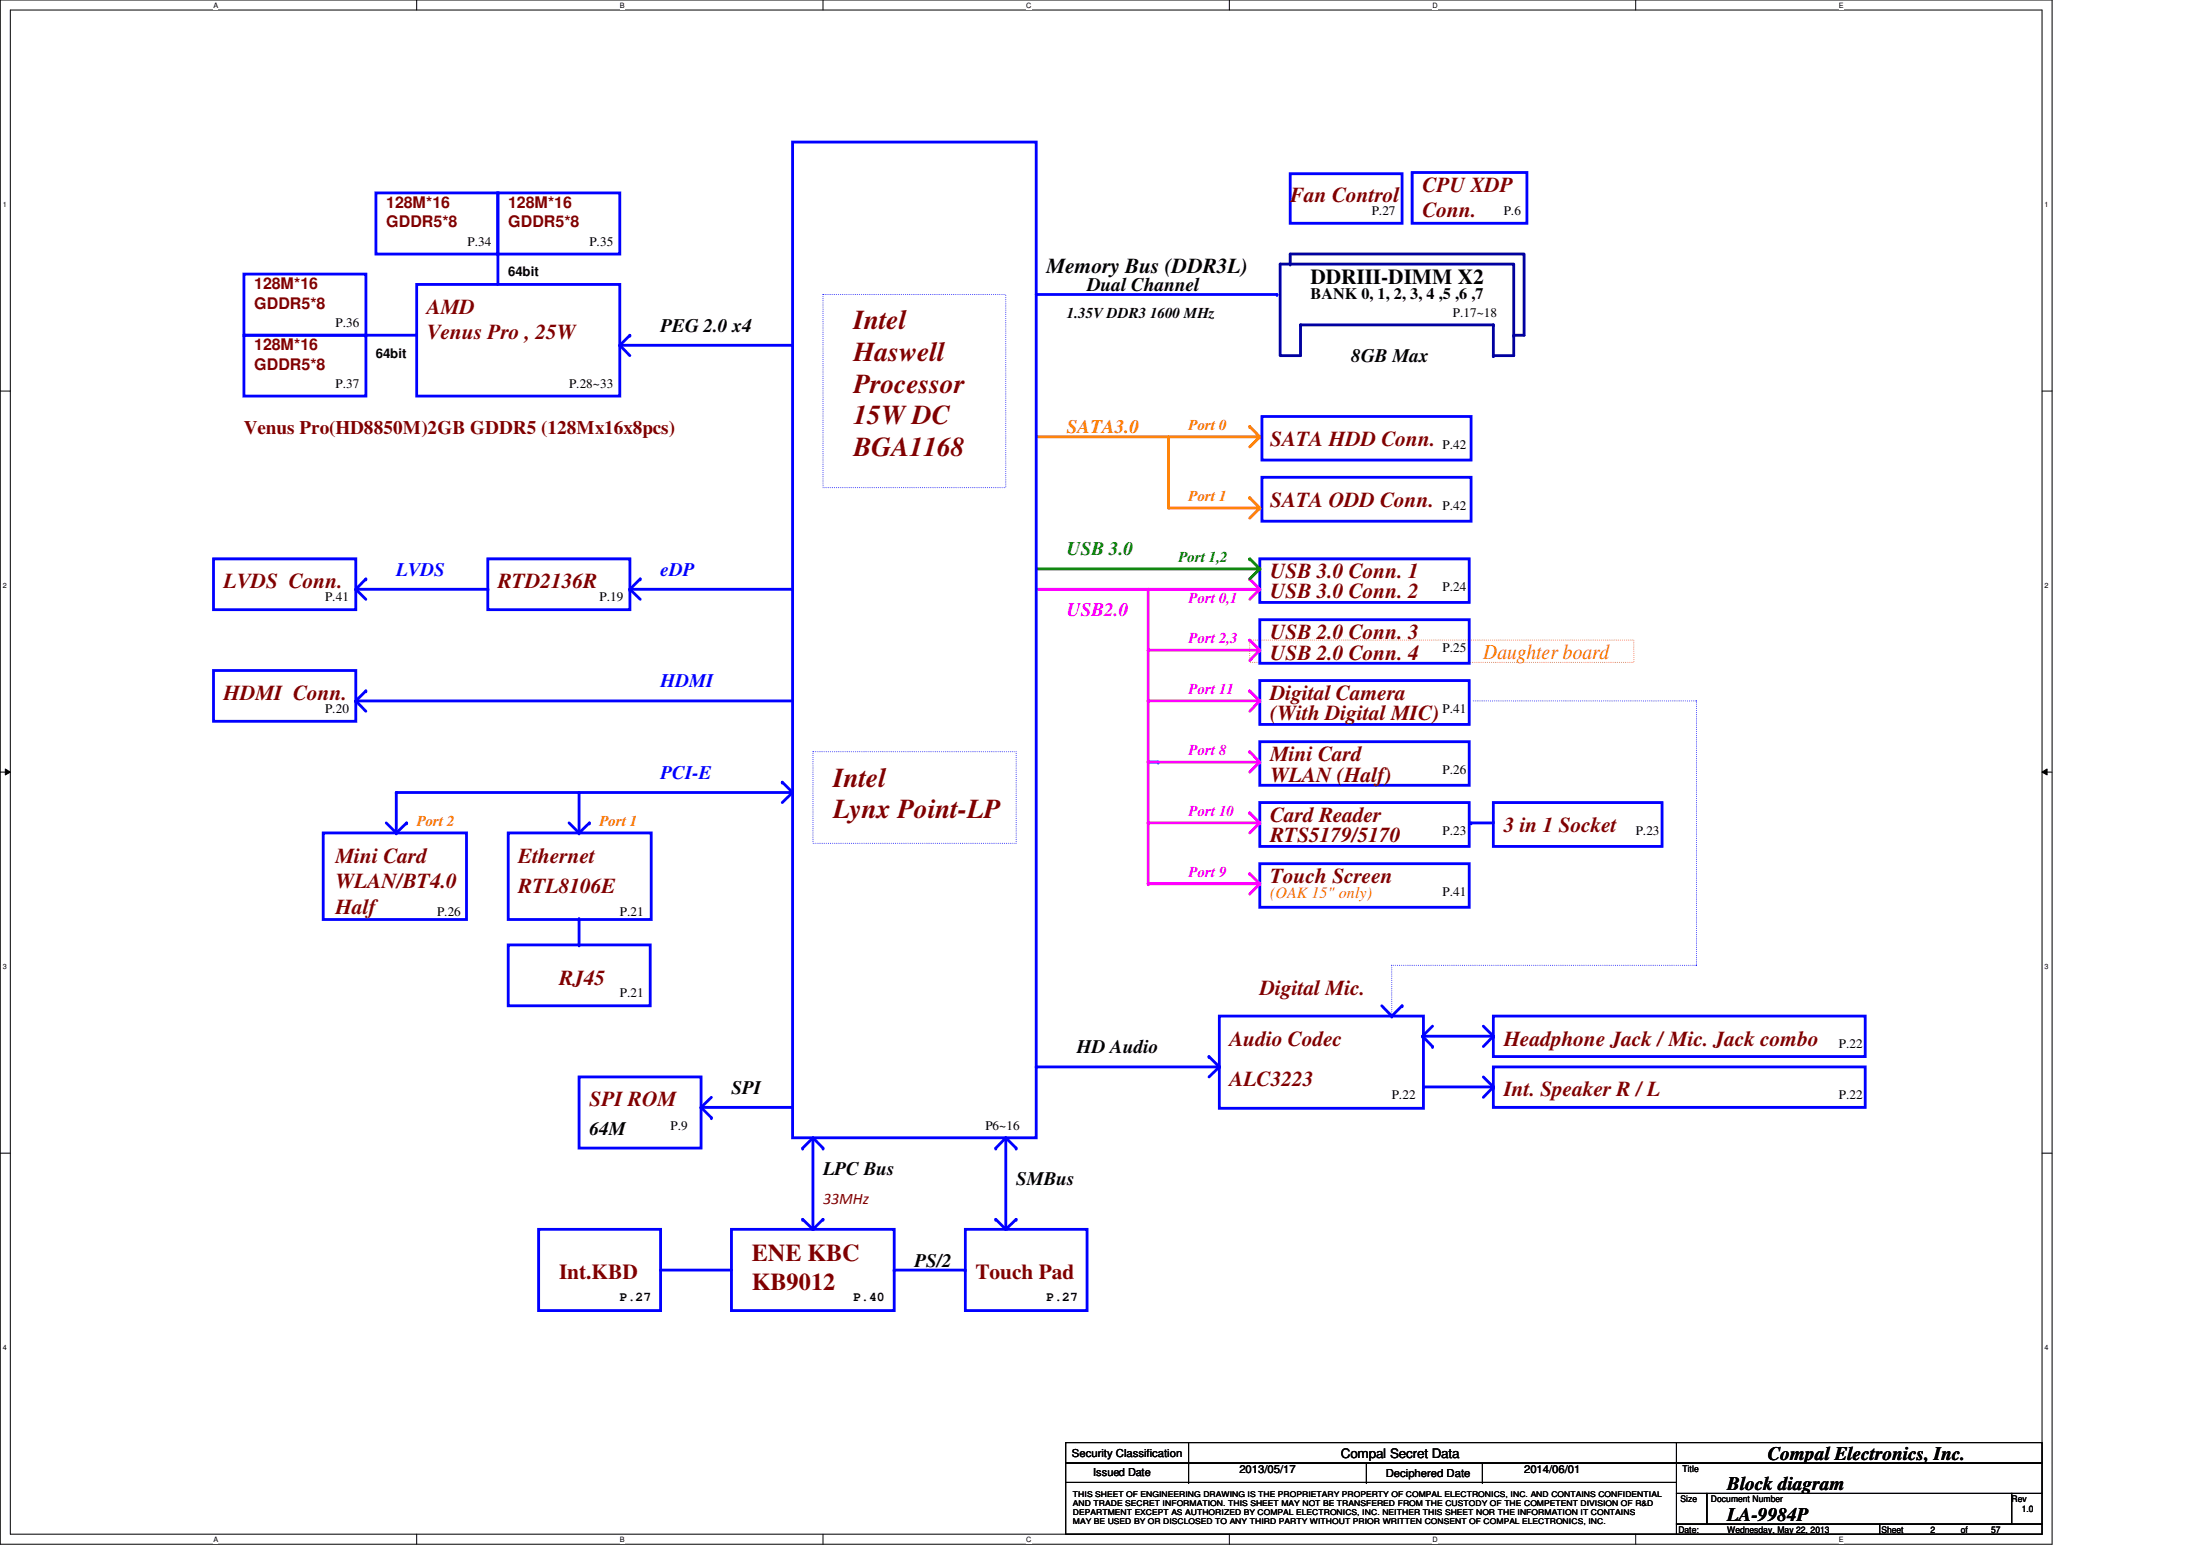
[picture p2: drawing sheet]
<svg xmlns="http://www.w3.org/2000/svg" width="297mm" height="210mm" viewBox="0 0 297 210" stroke-linecap="round" stroke-linejoin="round" font-family="sans-serif">
<path d="M0 0h277.1v208.4h-277.1zM1.4 1.4h274.3v205.7h-274.3z" fill="none" stroke="#000" stroke-width=".14"/>
<g fill="#fff">
<path d="M28.8 .1h.7v1.1h-.7z"/>
<path d="M28.8 207.2h.7v1.1h-.7z"/>
</g>
<path d="M56.3 0v1.4M56.3 207.1v1.3" fill="none" stroke="#000" stroke-width=".14"/>
<g fill="#fff">
<path d="M83.7 .1h.6v1.1h-.6z"/>
<path d="M83.7 207.2h.6v1.1h-.6z"/>
</g>
<path d="M111.1 0v1.4M111.1 207.1v1.3" fill="none" stroke="#000" stroke-width=".14"/>
<g fill="#fff">
<path d="M138.6 .1h.7v1.1h-.7z"/>
<path d="M138.6 207.2h.7v1.1h-.7z"/>
</g>
<path d="M166 0v1.4M166 207.1v1.3" fill="none" stroke="#000" stroke-width=".14"/>
<g fill="#fff">
<path d="M193.4 .1h.7v1.1h-.7z"/>
<path d="M193.4 207.2h.7v1.1h-.7z"/>
</g>
<path d="M220.8 0v1.4M220.8 207.1v1.3" fill="none" stroke="#000" stroke-width=".14"/>
<g fill="#fff">
<path d="M248.3 .1h.6v1.1h-.6z"/>
<path d="M248.3 207.2h.6v1.1h-.6z"/>
<path d="M.4 27.1h.5v1.1h-.5z"/>
<path d="M276.1 27.1h.5v1.1h-.5z"/>
<path d="M.4 78.5h.5v1.1h-.5z"/>
<path d="M276.1 78.5h.5v1.1h-.5z"/>
</g>
<path d="M0 52.8h1.4M275.7 52.8h1.4" fill="none" stroke="#000" stroke-width=".14"/>
<g fill="#fff">
<path d="M.4 129.9h.5v1.1h-.5z"/>
<path d="M276.1 129.9h.5v1.1h-.5z"/>
</g>
<path d="M0 104.2h1.4M.7 103.8l.7 .4-.7 .4zM275.7 104.2l.7-.4v.8zM275.7 104.2h1.4" fill="none" stroke="#000" stroke-width=".14"/>
<path d="M.7 103.8l.7 .4-.7 .4zM275.7 104.2l.7-.4v.8z" fill="#000"/>
<g fill="#fff">
<path d="M.4 181.4h.5v1.1h-.5z"/>
<path d="M276.1 181.4h.5v1.1h-.5z"/>
</g>
<path d="M0 155.7h1.4M275.7 155.7h1.4" fill="none" stroke="#000" stroke-width=".14"/>
<path d="M94.7 149.5h12.3" fill="none" stroke="#00f" stroke-width=".38"/>
<circle cx="107" cy="149.5" r=".19" fill="#00f"/>
<path d="M96.1 148.1l-1.4 1.4" fill="none" stroke="#00f" stroke-width=".38"/>
<circle cx="94.7" cy="149.5" r=".19" fill="#00f"/>
<path d="M94.7 149.5l1.4 1.4" fill="none" stroke="#00f" stroke-width=".38"/>
<circle cx="96.1" cy="150.9" r=".19" fill="#00f"/>
<path d="M52.2 111.1l1.3 1.3" fill="none" stroke="#00f" stroke-width=".38"/>
<circle cx="53.5" cy="112.4" r=".19" fill="#00f"/>
<path d="M54.9 111.1l-1.4 1.3" fill="none" stroke="#00f" stroke-width=".38"/>
<circle cx="54.9" cy="111.1" r=".19" fill="#00f"/>
<path d="M53.5 107v5.4" fill="none" stroke="#00f" stroke-width=".38"/>
<circle cx="53.5" cy="107" r=".19" fill="#00f"/>
<path d="M170.1 108.3h28.3v6h-28.3z" fill="none" stroke="#00f" stroke-width=".38"/>
<path d="M155 111.1h15.1" fill="none" stroke="#f0f" stroke-width=".38"/>
<circle cx="155" cy="111.1" r=".19" fill="#f0f"/>
<path d="M170.1 111.1l-1.4 1.3" fill="none" stroke="#f0f" stroke-width=".38"/>
<circle cx="170.1" cy="111.1" r=".19" fill="#f0f"/>
<path d="M168.7 109.7l1.4 1.4" fill="none" stroke="#f0f" stroke-width=".38"/>
<circle cx="168.7" cy="109.7" r=".19" fill="#f0f"/>
<path d="M168.7 86.4h51.9v3h-51.9z" fill="none" stroke="#ff8000" stroke-width=".14" stroke-dasharray="0 .3"/>
<path d="M201.6 48h2.8" fill="none" stroke="#0000a0" stroke-width=".38"/>
<circle cx="201.6" cy="48" r=".19" fill="#0000a0"/>
<path d="M204.4 45.3h1.4" fill="none" stroke="#000080" stroke-width=".38"/>
<circle cx="204.4" cy="45.3" r=".19" fill="#000080"/>
<path d="M175.6 43.9h26" fill="none" stroke="#0000a0" stroke-width=".38"/>
<circle cx="201.6" cy="43.9" r=".19" fill="#0000a0"/>
<path d="M175.6 43.9v4.1h-2.8v-12.4h31.6v12.4" fill="none" stroke="#0000a0" stroke-width=".38"/>
<circle cx="175.6" cy="43.9" r=".19" fill="#0000a0"/>
<path d="M201.6 43.9v4.1" fill="none" stroke="#0000a0" stroke-width=".38"/>
<circle cx="201.6" cy="48" r=".19" fill="#0000a0"/>
<path d="M174.2 34.3h31.6v11" fill="none" stroke="#0000a0" stroke-width=".38"/>
<path d="M174.2 34.3v1.3" fill="none" stroke="#000080" stroke-width=".38"/>
<circle cx="174.2" cy="35.6" r=".19" fill="#000080"/>
<path d="M139.9 79.5h30.2" fill="none" stroke="#f0f" stroke-width=".38"/>
<circle cx="170.1" cy="79.5" r=".19" fill="#f0f"/>
<path d="M170.1 75.4h28.3v5.9h-28.3zM170.1 91.9h28.3v5.9h-28.3zM170.1 83.7h28.3v5.8h-28.3zM155 102.9h1.4M170.1 100.1h28.3v5.9h-28.3z" fill="none" stroke="#00f" stroke-width=".38"/>
<circle cx="156.4" cy="102.9" r=".19" fill="#00f"/>
<path d="M168.7 78.1l1.4 1.4" fill="none" stroke="#f0f" stroke-width=".38"/>
<circle cx="168.7" cy="78.1" r=".19" fill="#f0f"/>
<path d="M155 79.5v39.8" fill="none" stroke="#f0f" stroke-width=".38"/>
<circle cx="155" cy="79.5" r=".19" fill="#f0f"/>
<path d="M170.1 79.5l-1.4 1.4" fill="none" stroke="#f0f" stroke-width=".38"/>
<circle cx="170.1" cy="79.5" r=".19" fill="#f0f"/>
<path d="M155 102.9h15.1" fill="none" stroke="#f0f" stroke-width=".38"/>
<circle cx="155" cy="102.9" r=".19" fill="#f0f"/>
<path d="M155 94.6h15.1" fill="none" stroke="#f0f" stroke-width=".38"/>
<circle cx="155" cy="94.6" r=".19" fill="#f0f"/>
<path d="M168.7 93.3l1.4 1.3" fill="none" stroke="#f0f" stroke-width=".38"/>
<circle cx="168.7" cy="93.3" r=".19" fill="#f0f"/>
<path d="M170.1 94.6l-1.4 1.4" fill="none" stroke="#f0f" stroke-width=".38"/>
<circle cx="170.1" cy="94.6" r=".19" fill="#f0f"/>
<path d="M168.7 101.5l1.4 1.4" fill="none" stroke="#f0f" stroke-width=".38"/>
<circle cx="168.7" cy="101.5" r=".19" fill="#f0f"/>
<path d="M170.1 102.9l-1.4 1.3" fill="none" stroke="#f0f" stroke-width=".38"/>
<circle cx="170.1" cy="102.9" r=".19" fill="#f0f"/>
<path d="M109.8 153.6l1.3 1.4" fill="none" stroke="#00f" stroke-width=".38"/>
<circle cx="111.1" cy="155" r=".19" fill="#00f"/>
<path d="M109.8 153.6l-1.4 1.4" fill="none" stroke="#00f" stroke-width=".38"/>
<circle cx="108.4" cy="155" r=".19" fill="#00f"/>
<path d="M111.1 164.6l-1.3 1.3" fill="none" stroke="#00f" stroke-width=".38"/>
<circle cx="111.1" cy="164.6" r=".19" fill="#00f"/>
<path d="M108.4 164.6l1.4 1.3" fill="none" stroke="#00f" stroke-width=".38"/>
<circle cx="108.4" cy="164.6" r=".19" fill="#00f"/>
<path d="M109.8 153.6v12.1" fill="none" stroke="#00f" stroke-width=".38"/>
<circle cx="109.8" cy="165.7" r=".19" fill="#00f"/>
<path d="M89.2 171.4h9.6" fill="none" stroke="#00f" stroke-width=".38"/>
<circle cx="89.2" cy="171.4" r=".19" fill="#00f"/>
<path d="M170.4 64.4h28.2v6h-28.2zM164.6 137.2h27.6v12.4h-27.6zM201.6 137.2h50.2v5.4h-50.2zM139.9 144h24.7M201.6 144h50.2v5.5h-50.2zM72.7 165.9h16.5v11h-16.5zM98.8 165.9h21.9v11h-21.9zM130.3 165.9h16.5v11h-16.5z" fill="none" stroke="#00f" stroke-width=".38"/>
<circle cx="139.9" cy="144" r=".19" fill="#00f"/>
<path d="M163.2 142.6l1.4 1.4" fill="none" stroke="#00f" stroke-width=".38"/>
<circle cx="163.2" cy="142.6" r=".19" fill="#00f"/>
<path d="M164.6 144l-1.4 1.4" fill="none" stroke="#00f" stroke-width=".38"/>
<circle cx="164.6" cy="144" r=".19" fill="#00f"/>
<path d="M170.1 76.8l-1.4 1.3" fill="none" stroke="#008000" stroke-width=".38"/>
<circle cx="170.1" cy="76.8" r=".19" fill="#008000"/>
<path d="M168.7 75.4l1.4 1.4" fill="none" stroke="#008000" stroke-width=".38"/>
<circle cx="168.7" cy="75.4" r=".19" fill="#008000"/>
<path d="M139.9 76.8h30.2" fill="none" stroke="#008000" stroke-width=".38"/>
<circle cx="170.1" cy="76.8" r=".19" fill="#008000"/>
<path d="M155 87.8h15.1" fill="none" stroke="#f0f" stroke-width=".38"/>
<circle cx="155" cy="87.8" r=".19" fill="#f0f"/>
<path d="M168.7 86.4l1.4 1.4" fill="none" stroke="#f0f" stroke-width=".38"/>
<circle cx="168.7" cy="86.4" r=".19" fill="#f0f"/>
<path d="M170.1 87.8l-1.4 1.4" fill="none" stroke="#f0f" stroke-width=".38"/>
<circle cx="170.1" cy="87.8" r=".19" fill="#f0f"/>
<path d="M157.8 59v9.6" fill="none" stroke="#ff8000" stroke-width=".38"/>
<circle cx="157.8" cy="59" r=".19" fill="#ff8000"/>
<path d="M76.8 111.1l1.4 1.3" fill="none" stroke="#00f" stroke-width=".38"/>
<circle cx="78.2" cy="112.4" r=".19" fill="#00f"/>
<path d="M79.6 111.1l-1.4 1.3" fill="none" stroke="#00f" stroke-width=".38"/>
<circle cx="79.6" cy="111.1" r=".19" fill="#00f"/>
<path d="M68.6 112.4h19.3v11.7h-19.3zM107 107l-1.4 1.3" fill="none" stroke="#00f" stroke-width=".38"/>
<circle cx="107" cy="107" r=".19" fill="#00f"/>
<path d="M105.6 105.6l1.4 1.4" fill="none" stroke="#00f" stroke-width=".38"/>
<circle cx="105.6" cy="105.6" r=".19" fill="#00f"/>
<path d="M170.1 59l-1.4 1.3" fill="none" stroke="#ff8000" stroke-width=".38"/>
<circle cx="170.1" cy="59" r=".19" fill="#ff8000"/>
<path d="M168.7 57.6l1.4 1.4" fill="none" stroke="#ff8000" stroke-width=".38"/>
<circle cx="168.7" cy="57.6" r=".19" fill="#ff8000"/>
<path d="M78.2 124v3.6" fill="none" stroke="#00f" stroke-width=".38"/>
<circle cx="78.2" cy="127.6" r=".19" fill="#00f"/>
<path d="M53.5 107h53.5" fill="none" stroke="#00f" stroke-width=".38"/>
<circle cx="107" cy="107" r=".19" fill="#00f"/>
<path d="M139.9 59h30.2" fill="none" stroke="#ff8000" stroke-width=".38"/>
<circle cx="170.1" cy="59" r=".19" fill="#ff8000"/>
<path d="M78.2 107v5.4" fill="none" stroke="#00f" stroke-width=".38"/>
<circle cx="78.2" cy="107" r=".19" fill="#00f"/>
<path d="M107 19.2h32.9v134.4h-32.9zM139.9 39.8h32.5M68.6 127.6h19.2v8.2h-19.2z" fill="none" stroke="#00f" stroke-width=".38"/>
<circle cx="172.4" cy="39.8" r=".19" fill="#00f"/>
<path d="M170.4 56.2h28.2v5.9h-28.2zM85 79.5h22M43.6 112.4h19.4v11.7h-19.4z" fill="none" stroke="#00f" stroke-width=".38"/>
<circle cx="107" cy="79.5" r=".19" fill="#00f"/>
<path d="M28.8 90.5h19.2v6.9h-19.2zM48 94.6h59" fill="none" stroke="#00f" stroke-width=".38"/>
<circle cx="48" cy="94.6" r=".19" fill="#00f"/>
<path d="M49.4 93.3l-1.4 1.3" fill="none" stroke="#00f" stroke-width=".38"/>
<circle cx="49.4" cy="93.3" r=".19" fill="#00f"/>
<path d="M48 94.6l1.4 1.4" fill="none" stroke="#00f" stroke-width=".38"/>
<circle cx="48" cy="94.6" r=".19" fill="#00f"/>
<path d="M28.8 75.4h19.2v6.9h-19.2zM86.4 78.1l-1.4 1.4" fill="none" stroke="#00f" stroke-width=".38"/>
<circle cx="86.4" cy="78.1" r=".19" fill="#00f"/>
<path d="M85 79.5l1.4 1.4" fill="none" stroke="#00f" stroke-width=".38"/>
<circle cx="85" cy="79.5" r=".19" fill="#00f"/>
<path d="M170.1 68.6l-1.4 1.3" fill="none" stroke="#ff8000" stroke-width=".38"/>
<circle cx="170.1" cy="68.6" r=".19" fill="#ff8000"/>
<path d="M168.7 67.2l1.4 1.4" fill="none" stroke="#ff8000" stroke-width=".38"/>
<circle cx="168.7" cy="67.2" r=".19" fill="#ff8000"/>
<path d="M157.8 68.6h12.3" fill="none" stroke="#ff8000" stroke-width=".38"/>
<circle cx="170.1" cy="68.6" r=".19" fill="#ff8000"/>
<path d="M192.2 139.9h9.4" fill="none" stroke="#00f" stroke-width=".38"/>
<circle cx="192.2" cy="139.9" r=".19" fill="#00f"/>
<path d="M201.6 139.9l-1.3 1.4" fill="none" stroke="#00f" stroke-width=".38"/>
<circle cx="201.6" cy="139.9" r=".19" fill="#00f"/>
<path d="M200.3 138.5l1.3 1.4" fill="none" stroke="#00f" stroke-width=".38"/>
<circle cx="201.6" cy="139.9" r=".19" fill="#00f"/>
<path d="M192.1 139.9l1.3 1.4" fill="none" stroke="#00f" stroke-width=".38"/>
<circle cx="193.4" cy="141.3" r=".19" fill="#00f"/>
<path d="M193.4 138.5l-1.3 1.4" fill="none" stroke="#00f" stroke-width=".38"/>
<circle cx="192.1" cy="139.9" r=".19" fill="#00f"/>
<path d="M192.2 146.7h9.4" fill="none" stroke="#00f" stroke-width=".38"/>
<circle cx="192.2" cy="146.7" r=".19" fill="#00f"/>
<path d="M200.3 145.4l1.3 1.3" fill="none" stroke="#00f" stroke-width=".38"/>
<circle cx="201.6" cy="146.7" r=".19" fill="#00f"/>
<path d="M201.6 146.7l-1.3 1.4" fill="none" stroke="#00f" stroke-width=".38"/>
<circle cx="201.6" cy="146.7" r=".19" fill="#00f"/>
<path d="M187.9 130.3v6.9M187.9 137.2h.1" fill="none" stroke="#00f" stroke-width=".14" stroke-dasharray="0 .3"/>
<path d="M189.3 135.8l-1.4 1.4" fill="none" stroke="#00f" stroke-width=".38"/>
<circle cx="189.3" cy="135.8" r=".19" fill="#00f"/>
<path d="M186.6 135.8l1.3 1.4" fill="none" stroke="#00f" stroke-width=".38"/>
<circle cx="187.9" cy="137.2" r=".19" fill="#00f"/>
<path d="M174.2 23.5h15.1v6.6h-15.1zM190.7 23.3h15.5v6.8h-15.5zM170.1 116.6h28.3v5.9h-28.3z" fill="none" stroke="#00f" stroke-width=".38"/>
<path d="M198.9 94.6h30.2M229.1 94.6v35.7M229.1 94.6h.1M187.9 130.3h41.2M229.1 130.3h.1" fill="none" stroke="#00f" stroke-width=".14" stroke-dasharray="0 .3"/>
<path d="M155 119.3h15.1" fill="none" stroke="#f0f" stroke-width=".38"/>
<circle cx="155" cy="119.3" r=".19" fill="#f0f"/>
<path d="M170.1 119.3l-1.4 1.4" fill="none" stroke="#f0f" stroke-width=".38"/>
<circle cx="170.1" cy="119.3" r=".19" fill="#f0f"/>
<path d="M168.7 117.9l1.4 1.4" fill="none" stroke="#f0f" stroke-width=".38"/>
<circle cx="168.7" cy="117.9" r=".19" fill="#f0f"/>
<path d="M198.6 111.1h3M201.6 108.3h22.8v6h-22.8z" fill="none" stroke="#00f" stroke-width=".38"/>
<circle cx="198.6" cy="111.1" r=".19" fill="#00f"/>
<path d="M48 79.5h17.9M65.9 75.4h19.1v6.9h-19.1z" fill="none" stroke="#00f" stroke-width=".38"/>
<circle cx="65.9" cy="79.5" r=".19" fill="#00f"/>
<path d="M49.4 78.1l-1.4 1.4" fill="none" stroke="#00f" stroke-width=".38"/>
<circle cx="49.4" cy="78.1" r=".19" fill="#00f"/>
<path d="M48 79.5l1.4 1.4" fill="none" stroke="#00f" stroke-width=".38"/>
<circle cx="48" cy="79.5" r=".19" fill="#00f"/>
<path d="M111.1 39.8h24.7v26h-24.7zM109.8 101.5h27.4v12.3h-27.4z" fill="none" stroke="#00f" stroke-width=".14" stroke-dasharray="0 .3"/>
<path d="M120.7 171.4h9.6" fill="none" stroke="#00f" stroke-width=".38"/>
<circle cx="120.7" cy="171.4" r=".19" fill="#00f"/>
<path d="M135.8 153.6l1.4 1.4" fill="none" stroke="#00f" stroke-width=".38"/>
<circle cx="137.2" cy="155" r=".19" fill="#00f"/>
<path d="M135.8 153.6l-1.4 1.4" fill="none" stroke="#00f" stroke-width=".38"/>
<circle cx="134.4" cy="155" r=".19" fill="#00f"/>
<path d="M137.2 164.6l-1.4 1.3" fill="none" stroke="#00f" stroke-width=".38"/>
<circle cx="137.2" cy="164.6" r=".19" fill="#00f"/>
<path d="M134.4 164.6l1.4 1.3" fill="none" stroke="#00f" stroke-width=".38"/>
<circle cx="134.4" cy="164.6" r=".19" fill="#00f"/>
<path d="M135.8 153.6v12.1" fill="none" stroke="#00f" stroke-width=".38"/>
<circle cx="135.8" cy="165.7" r=".19" fill="#00f"/>
<path d="M83.7 46.6h23.3" fill="none" stroke="#00f" stroke-width=".38"/>
<circle cx="107" cy="46.6" r=".19" fill="#00f"/>
<path d="M85 45.3l-1.3 1.3" fill="none" stroke="#00f" stroke-width=".38"/>
<circle cx="85" cy="45.3" r=".19" fill="#00f"/>
<path d="M83.7 46.6l1.3 1.4" fill="none" stroke="#00f" stroke-width=".38"/>
<circle cx="83.7" cy="46.6" r=".19" fill="#00f"/>
<path d="M32.9 37h16.5v8.3h-16.5zM50.8 26h16.4v8.3h-16.4zM56.3 38.4h27.4v15.1h-27.4zM67.2 26h16.5v8.3h-16.5zM67.2 34.3v4.1M32.9 45.3h16.5v8.2h-16.5z" fill="none" stroke="#00f" stroke-width=".38"/>
<circle cx="67.2" cy="34.3" r=".19" fill="#00f"/>
<path d="M49.4 45.3h6.9" fill="none" stroke="#00f" stroke-width=".38"/>
<circle cx="49.4" cy="45.3" r=".19" fill="#00f"/>
<path d="M78.2 145.4h16.5v9.6h-16.5z" fill="none" stroke="#00f" stroke-width=".38"/>
<g fill="none" stroke="#000" stroke-width=".14">
<path d="M143.9 194.7h82.5v2.8h-82.5zM143.9 197.5h82.5v2.6h-82.5zM160.5 197.5h.1M160.5 194.7v5.4M184.5 197.5v2.6M200.1 197.5v2.6M226.4 194.7h49.3v2.8h-49.3zM226.4 197.5h49.3v4.1h-49.3zM143.9 200.1h82.5v7h-82.5zM160.5 200.1h.1M184.5 200.1h.1M200.1 200.1h.1"/>
<path d="M226.4 201.6h4.1v4.1h-4.1zM226.4 205.7h27.4v1.4h-27.4zM230.5 201.6h41.1v4.1h-41.1zM253.8 205.7h21.9v1.4h-21.9zM271.6 201.6h4.1v4.1h-4.1z"/>
</g>
<g font-size="3.7" fill="#800000">
<text x="115.2" y="44.4">Intel</text>
<text x="115.2" y="48.7">Haswell</text>
<text x="115.2" y="53">Processor</text>
<text x="115.2" y="57.3">15W DC</text>
<text x="115.2" y="61.6">BGA1168</text>
<text x="112.5" y="106.2">Intel</text>
<text x="112.5" y="110.4">Lynx Point-LP</text>
</g>
<g font-size="3.3" fill="#800000">
<text x="101.5" y="170.3">ENE KBC</text>
<text x="101.5" y="174.1">KB9012</text>
</g>
<g font-size="2.9" fill="#800000">
<text x="174.2" y="27.3">Fan Control</text>
<text x="192.1" y="25.9">CPU XDP</text>
<text x="192.1" y="29.3">Conn.</text>
<text x="57.6" y="42.4">AMD</text>
<text x="57.6" y="45.8">Venus Pro , 25W</text>
<text x="171.5" y="60.2">SATA HDD Conn.</text>
<text x="171.5" y="68.5">SATA ODD Conn.</text>
<text x="30.2" y="79.4">LVDS Conn.</text>
<text x="67.2" y="79.4">RTD2136R</text>
<text x="171.5" y="80.8">USB 3.0 Conn. 2</text>
<text x="171.5" y="78.1">USB 3.0 Conn. 1</text>
<text x="171.5" y="86.3">USB 2.0 Conn. 3</text>
<text x="171.5" y="89">USB 2.0 Conn. 4</text>
<text x="30.2" y="94.5">HDMI Conn.</text>
<text x="171.5" y="94.5">Digital Camera</text>
<text x="171.5" y="97.2">(With Digital MIC)</text>
<text x="171.5" y="102.7">Mini Card</text>
<text x="171.5" y="105.5">WLAN (Half)</text>
<text x="171.5" y="111">Card Reader</text>
<text x="171.5" y="113.7">RTS5179/5170</text>
<text x="203" y="112.4">3 in 1 Socket</text>
<text x="45.3" y="116.5">Mini Card</text>
<text x="45.3" y="119.8">WLAN/BT4.0</text>
<text x="70" y="116.5">Ethernet</text>
<text x="171.5" y="119.2">Touch Screen</text>
<text x="45.3" y="123.3">Half</text>
<text x="70" y="120.6">RTL8106E</text>
<text x="75.5" y="132.9">RJ45</text>
<text x="170.1" y="134.3">Digital Mic.</text>
<text x="166" y="141.1">Audio Codec</text>
<text x="203" y="141.1">Headphone Jack / Mic. Jack combo</text>
<text x="79.6" y="149.4">SPI ROM</text>
<text x="166" y="146.6">ALC3223</text>
<text x="203" y="148">Int. Speaker R / L</text>
<text x="75.5" y="172.7">Int.KBD</text>
<text x="131.7" y="172.7">Touch Pad</text>
</g>
<g font-size="2.9">
<text x="141.3" y="36.9">Memory Bus (DDR3L)</text>
<text x="176.9" y="38.3">DDRIII-DIMM X2</text>
</g>
<text font-size="2.9" fill="#ff8000" x="200.3" y="89">Daughter board</text>
<g font-size="2.6">
<text x="146.8" y="39.3">Dual Channel</text>
<text x="89.2" y="44.8">PEG 2.0 x4</text>
<text x="182.5" y="48.9">8GB Max</text>
<text x="145.4" y="142.2">HD Audio</text>
<text x="98.8" y="147.7">SPI</text>
<text x="79.6" y="153.2">64M</text>
<text x="111.1" y="158.6">LPC Bus</text>
<text x="137.2" y="160">SMBus</text>
<text x="123.5" y="171">PS/2</text>
<text x="238.7" y="197">Compal Electronics, Inc.</text>
<text x="233.2" y="201.2">Block diagram</text>
<text x="233.2" y="205.3">LA-9984P</text>
</g>
<text font-size="2.6" fill="#800000" x="32.9" y="58.6">Venus Pro(HD8850M)2GB GDDR5 (128Mx16x8pcs)</text>
<text font-size="2.6" fill="#ff8000" x="144.1" y="58.5">SATA3.0</text>
<g font-size="2.6" fill="#00f">
<text x="53.5" y="77.7">LVDS</text>
<text x="89.2" y="77.7">eDP</text>
<text x="89.2" y="92.8">HDMI</text>
<text x="89.2" y="105.2">PCI-E</text>
</g>
<text font-size="2.6" fill="#008000" x="144.1" y="75">USB 3.0</text>
<text font-size="2.6" fill="#f0f" x="144.1" y="83.2">USB2.0</text>
<g font-size="2.2" fill="#800000">
<text x="52.2" y="28.1">128M*16</text>
<text x="68.6" y="28.1">128M*16</text>
<text x="52.2" y="30.7">GDDR5*8</text>
<text x="68.6" y="30.7">GDDR5*8</text>
<text x="34.3" y="39">128M*16</text>
<text x="34.3" y="41.7">GDDR5*8</text>
<text x="34.3" y="47.3">128M*16</text>
<text x="34.3" y="49.9">GDDR5*8</text>
<text x="111.1" y="162.5">33MHz</text>
</g>
<text font-size="2.2" x="176.9" y="40.4">BANK 0, 1, 2, 3, 4 ,5 ,6 ,7</text>
<text font-size="2.2" fill="#ff8000" x="171.5" y="121.2">(OAK 15&quot; only)</text>
<text font-size="2" x="144.1" y="43">1.35V DDR3 1600 MHz</text>
<g font-size="2" fill="#ff8000">
<text x="160.5" y="58">Port 0</text>
<text x="160.5" y="67.6">Port 1</text>
<text x="56.3" y="111.5">Port 2</text>
<text x="80.9" y="111.5">Port 1</text>
</g>
<text font-size="2" fill="#008000" x="159.1" y="75.9">Port 1,2</text>
<g font-size="2" fill="#f0f">
<text x="160.5" y="81.4">Port 0,1</text>
<text x="160.5" y="86.8">Port 2,3</text>
<text x="160.5" y="93.7">Port 11</text>
<text x="160.5" y="101.9">Port 8</text>
<text x="160.5" y="110.2">Port 10</text>
<text x="160.5" y="118.4">Port 9</text>
</g>
<g font-size="1.8">
<text x="185.2" y="29">P.27</text>
<text x="203" y="29">P.6</text>
<text x="63.1" y="33.1">P.34</text>
<text x="79.6" y="33.1">P.35</text>
<text x="68.6" y="37.3">64bit</text>
<text x="45.3" y="44.1">P.36</text>
<text x="196.2" y="42.8">P.17~18</text>
<text x="45.3" y="52.3">P.37</text>
<text x="50.8" y="48.3">64bit</text>
<text x="76.8" y="52.3">P.28~33</text>
<text x="194.8" y="60.6">P.42</text>
<text x="194.8" y="68.8">P.42</text>
<text x="43.9" y="81.2">P.41</text>
<text x="80.9" y="81.2">P.19</text>
<text x="194.8" y="79.8">P.24</text>
<text x="194.8" y="88">P.25</text>
<text x="43.9" y="96.2">P.20</text>
<text x="194.8" y="96.2">P.41</text>
<text x="194.8" y="104.5">P.26</text>
<text x="194.8" y="112.7">P.23</text>
<text x="220.8" y="112.7">P.23</text>
<text x="59" y="123.7">P.26</text>
<text x="83.7" y="123.7">P.21</text>
<text x="194.8" y="120.9">P.41</text>
<text x="83.7" y="134.6">P.21</text>
<text x="248.3" y="141.5">P.22</text>
<text x="187.9" y="148.3">P.22</text>
<text x="248.3" y="148.3">P.22</text>
<text x="90.5" y="152.5">P.9</text>
<text x="133.1" y="152.5">P6~16</text>
<text x="83.7" y="175.7">P.27</text>
<text x="115.2" y="175.7">P.40</text>
<text x="141.3" y="175.7">P.27</text>
<text x="181.1" y="196.8">Compal Secret Data</text>
</g>
<g font-size="1.5">
<text x="144.7" y="196.6">Security Classification</text>
<text x="147.6" y="199.3">Issued Date</text>
<text x="167.3" y="198.8">2013/05/17</text>
<text x="187.1" y="199.4">Deciphered Date</text>
<text x="205.8" y="198.8">2014/06/01</text>
</g>
<g font-size="1.2">
<text x="226.9" y="202.7">Size</text>
<text x="227.2" y="198.8">Title</text>
<text x="231" y="202.7">Document Number</text>
<text x="271.6" y="202.7">Rev</text>
<text x="226.6" y="206.9">Date:</text>
<text x="233.2" y="206.9">Wednesday, May 22, 2013</text>
<text x="254" y="206.9">Sheet</text>
<text x="260.6" y="206.9">2</text>
<text x="264.7" y="206.9">of</text>
<text x="268.9" y="206.9">57</text>
<text x="273" y="204.1">1.0</text>
</g>
<g font-size="1.1">
<text x="144.9" y="203.2">AND TRADE SECRET INFORMATION. THIS SHEET MAY NOT BE TRANSFERED FROM THE CUSTODY OF THE COMPETENT DIVISION OF R&amp;D</text>
<text x="144.9" y="202">THIS SHEET OF ENGINEERING DRAWING IS THE PROPRIETARY PROPERTY OF COMPAL ELECTRONICS, INC. AND CONTAINS CONFIDENTIAL</text>
<text x="144.9" y="204.5">DEPARTMENT EXCEPT AS AUTHORIZED BY COMPAL ELECTRONICS, INC. NEITHER THIS SHEET NOR THE INFORMATION IT CONTAINS</text>
<text x="144.9" y="205.7">MAY BE USED BY OR DISCLOSED TO ANY THIRD PARTY WITHOUT PRIOR WRITTEN CONSENT OF COMPAL ELECTRONICS, INC.</text>
</g>
<g font-size="1">
<text x="28.8" y="1">A</text>
<text x="83.7" y="1">B</text>
<text x="138.6" y="1">C</text>
<text x="193.4" y="1">D</text>
<text x="248.3" y="1">E</text>
<text x=".4" y="27.9">1</text>
<text x="276.1" y="27.9">1</text>
<text x=".4" y="79.4">2</text>
<text x="276.1" y="79.4">2</text>
<text x=".4" y="130.8">3</text>
<text x="276.1" y="130.8">3</text>
<text x=".4" y="182.2">4</text>
<text x="276.1" y="182.2">4</text>
<text x="28.8" y="208.1">A</text>
<text x="83.7" y="208.1">B</text>
<text x="138.6" y="208.1">C</text>
<text x="193.4" y="208.1">D</text>
<text x="248.3" y="208.1">E</text>
</g>
</svg>
